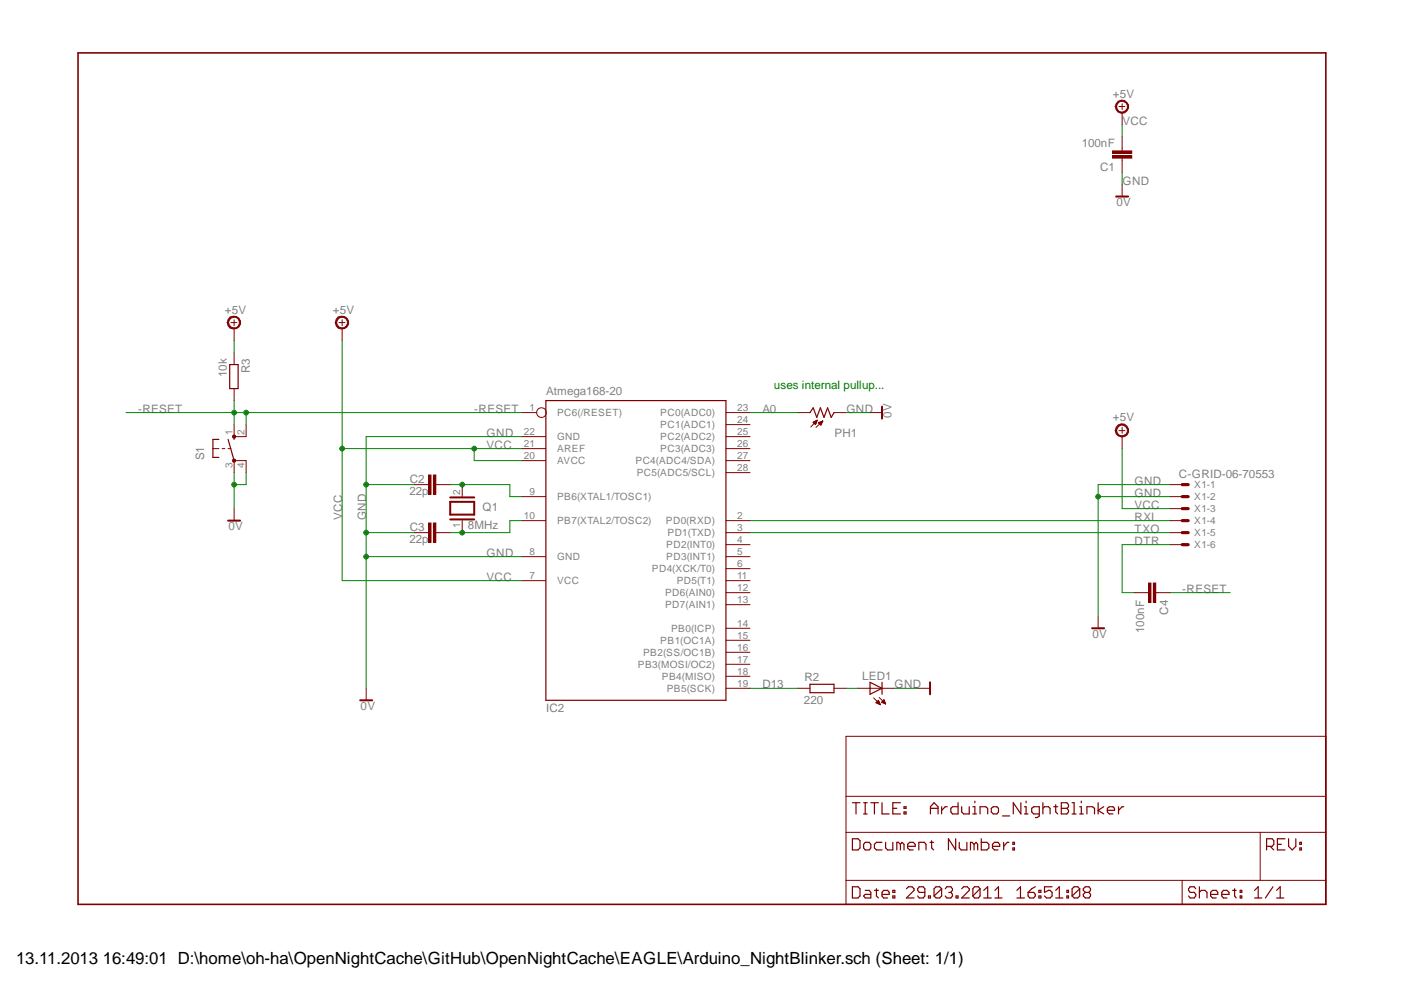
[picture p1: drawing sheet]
<svg xmlns="http://www.w3.org/2000/svg" width="297mm" height="210mm" viewBox="0 0 297 210" stroke-linecap="round" stroke-linejoin="round" font-family="sans-serif">
<path d="M16.5 11.2h264v180.2h-264z" fill="none" stroke="#800000" stroke-width=".34"/>
<path d="M237.4 31.4v.5M237.4 33.5v.5M179 155.8h101.5v35.6h-101.5zM179 176.1h101.5M179 168.5h101.5M266.6 176.1v10.2M179 186.3h101.5M250.1 186.3v5.1" fill="none" stroke="#800000" stroke-width=".21"/>
<g fill="none" stroke="#800000" stroke-width=".25">
<path d="M180.3 177.5h1.2l.4 .4v1.5l-.4 .4h-1.2zM180.3 169.9h1.6M181.1 169.9v2.3M182.7 169.9h.8M182.7 172.2h.8M183 178.2h.9l.3 .5v.7l-.3 .4h-.9l-.3-.4v-.7zM183 169.9v2.3M184.2 169.9h1.6M185 169.9v2.3M186.6 169.9v2.3h1.5M186.6 178.2h-1.2l-.4 .5v.7l.4 .4h1.2M187.4 178.2v1.2l.4 .4h1.1v-1.6"/>
<path d="M188.9 171h.8M190.5 169.9h-1.6v2.3h1.6M190.5 178.7l-.4-.5h-.4v1.6M190.5 178.7l.3-.5 .5 .5v1.1M190.5 178.7v1.1M191.3 171.8h.4v.4h-.4zM191.3 170.7h.4v.3h-.4zM192 179.1h1.6v-.4l-.4-.5h-.8l-.4 .5v.7l.4 .4h.8M194.4 179.8v-1.6h1.2l.3 .5v1.1M196.8 178.2h.7M196.8 172.2v-1.5l.8-.8 .9 .8v1.5M196.8 171h1.7"/>
<path d="M197.1 177.9v1.5l.4 .4M199.2 170.7v1.5M200.4 170.7h-.4l-.8 .8M202.2 177.5v2.3l-1.5-2.3v2.3M202.7 169.9v2.3h-1.2l-.3-.4v-.8l.3-.3h1.2M202.9 178.2v1.2l.5 .4h1.2v-1.6M203.5 170.7v1.1l.4 .4h1.2v-1.5M205.8 172.2h.8M205.8 170.7h.4v1.5M206.1 178.7l-.4-.5h-.4v1.6M206.1 178.7v1.1M206.1 178.7l.4-.5 .3 .5v1.1"/>
<path d="M206.2 169.5v.4M207.3 172.2v-1.5h1.2l.5 .3v1.2M207.6 177.5v2.3h1.2l.4-.4v-.7l-.4-.5h-1.2M209.7 171l.4-.3h.8l.3 .3v.8l-.3 .4h-.8l-.4-.4zM210 179.1h1.5v-.4l-.3-.5h-.8l-.4 .5v.7l.4 .4h.8M212.1 172.6h1.5M212.3 178.2v1.6M213.4 178.2h-.3l-.8 .9M214.3 179.4h.3v.4h-.3zM214.3 178.2h.3v.5h-.3zM216 169.9v2.3l-1.6-2.3v2.3M216.7 172.2h.8"/>
<path d="M216.7 170.7h.4v1.5M217.1 169.5v.4M219.9 172.2h-1.2l-.4-.4v-.8l.4-.3h1.2v1.9l-.4 .4h-.5M220.6 171l.4-.3h.8l.4 .3v1.2M220.6 169.9v2.3M222.9 170.7h.9M223.4 170.3v1.5l.4 .4M224.5 169.9h1.2l.4 .4v.4l-.4 .3 .4 .5v.3l-.4 .4h-1.2zM224.5 171h1.2M226.8 169.9h.4v2.3M226.8 172.2h.9M228.4 172.2h.8"/>
<path d="M228.4 170.7h.4v1.5M228.8 169.5v.4M230 172.2v-1.5h1.1l.5 .3v1.2M232.3 169.9v2.3M233.5 170.7l-1.2 .8 1.2 .7M234.3 171.5h1.5v-.5l-.3-.3h-.8l-.4 .3v.8l.4 .4h.8M236.6 170.7v1.5M237.7 170.7h-.3l-.8 .8M268 179.1h1.2l.3-.4v-.8l-.3-.4h-1.2v2.3M268.7 179.1l.8 .7M270.3 178.7h.8M271.9 177.5h-1.6v2.3h1.6"/>
<path d="M272.6 177.5v1.6l.8 .7 .8-.7v-1.6M275 179.4h.3v.4h-.3zM275 178.2h.3v.5h-.3zM180.3 187.6h1.2l.4 .5v1.5l-.4 .4h-1.2zM183 188.4h.9l.3 .4v1.2h-1.2l-.3-.4 .3-.4h1.2M185 188.4h.8M185.4 188.1v1.5l.4 .4M186.6 189.2h1.5v-.4l-.3-.4h-.9l-.3 .4v.8l.3 .4h.9M188.9 189.6h.4v.4h-.4zM188.9 188.4h.4v.4h-.4zM191.8 188.1l.4-.5h.8l.4 .5v.3l-1.6 1.6h1.6M195.7 188.8h-1.2l-.4-.4v-.3l.4-.5h.8l.4 .5v1.5l-.4 .4h-.8l-.4-.4"/>
<path d="M196.4 189.6h.4v.4h-.4zM199.2 188.1v1.5l-.4 .4h-.8l-.4-.4M199.2 188.1l-.4-.5h-.8l-.4 .5v1.5M199.2 188.1l-1.6 1.5M200 188.1l.3-.5h.9l.3 .5v.3l-.3 .4M200.7 188.8h.5M201.2 188.8l.3 .4v.4l-.3 .4h-.9l-.3-.4M202.3 189.6h.4v.4h-.4zM203.5 188.1l.4-.5h.7l.5 .5v.3l-1.6 1.6h1.6M207.3 188.1v1.5l-.3 .4h-.8l-.4-.4M207.3 188.1l-.3-.5h-.8l-.4 .5v1.5M207.3 188.1l-1.5 1.5"/>
<path d="M208.1 190h1.6M208.1 188.4l.9-.8v2.4M210.5 190h1.5M210.5 188.4l.7-.8v2.4M215.1 190h1.6M215.1 188.4l.8-.8v2.4M217.5 188.8h1.2l.3 .4v.4l-.3 .4h-.9l-.3-.4zM219 187.6l-.7 .5-.8 .7M219.8 189.6h.4v.4h-.4zM219.8 188.4h.4v.4h-.4zM222.6 187.6h-1.6v1.2l.8-.4h.4l.4 .4v.8l-.4 .4h-.8l-.4-.4M223.4 190h1.5"/>
<path d="M223.4 188.4l.7-.8v2.4M225.7 189.6h.4v.4h-.4zM225.7 188.4h.4v.4h-.4zM228.4 188.1v1.5l-.4 .4h-.8l-.4-.4M228.4 188.1l-.4-.5h-.8l-.4 .5v1.5M228.4 188.1l-1.6 1.5M229.6 188.8l-.4 .4v.4l.4 .4h.8l.3-.4v-.4l-.3-.4M229.6 188.8l-.4-.4v-.3l.4-.5h.8l.3 .5v.3l-.3 .4M229.6 188.8h.8M253 188.1l-.4-.5h-.8l-.3 .5v.3l.3 .4h.8l.4 .4v.4l-.4 .4h-.8l-.3-.4M253.7 188.8l.5-.4h.7l.5 .4v1.2M253.7 187.6v2.4"/>
<path d="M256.1 189.2h1.5v-.4l-.3-.4h-.8l-.4 .4v.8l.4 .4h.8M258.5 189.2h1.5v-.4l-.4-.4h-.8l-.3 .4v.8l.3 .4h.8M260.8 188.4h.7M261.2 188.1v1.5l.3 .4M262.4 189.6h.3v.4h-.3zM262.4 188.4h.3v.4h-.3zM265.4 190h1.6M265.4 188.4l.8-.8v2.4M269.3 187.6l-1.6 2.4M270.1 190h1.5M270.1 188.4l.7-.8v2.4"/>
</g>
<path d="M235.4 32.9h4v.6h-4z" fill-rule="evenodd" fill="#800000"/>
<path d="M235.4 32.9h4v.6h-4z" fill="none" stroke="#800000" stroke-width=".21"/>
<path d="M235.4 31.9h4v.5h-4z" fill-rule="evenodd" fill="#800000"/>
<g fill="none" stroke="#800000" stroke-width=".21">
<path d="M235.4 31.9h4v.5h-4zM236.7 22.5h1.3M237.4 21.9v1.3M237.4 28.9v2.5M237.4 34v2.5M237.4 39v2.6M168.8 87.3h2.6M172 89.4h.7M172 89.3h.7M172.1 89.5h.5M172.2 89.6h.4M172.2 89.3h.6"/>
<path d="M172.4 89.7h.2M172.4 89.2h.4M172.5 89.8h.1M172.6 89.1h.2M172.7 89h.2M172.9 88.9l-1.4 1.5M172.9 88.9l-.3 .9-.6-.5M172.9 88.9l-.9 .4M173.1 89.5h.8M173.2 89.6h.6M173.2 89.4h.7M173.4 89.7h.3"/>
<path d="M173.5 89.8h.2M173.5 89.3h.4M173.6 89.8h.1M173.7 89.9h.1M173.7 89.3h.3M173.8 89.2h.2M174 89.1h.1M174.1 89.1l-1.5 1.3M174.1 89.1l-.4 .8M174.1 89.1l-1 .3 .6 .5M176.4 87.3h2.6M97.8 102.5v2.6"/>
<path d="M97.8 110.2v2.5M168.8 145.6h2.6M176.4 145.6h2.6M181.5 145.6h7.6M184.8 147.7l1.5 1.4M185.3 148.7l1 .4M185.3 148.7l.5-.5 .5 .9M185.3 148.7h.8M185.4 148.6h.6M185.5 148.8h.6M185.6 148.5h.3M185.7 148.9h.4"/>
<path d="M185.7 148.4h.2M185.8 148.4h.1M185.8 148.3h.1M185.8 148.9h.4M186 147.6l1.4 1.3M186 149h.2M186.5 148.6h.7M186.5 148.6l.9 .3M186.6 148.5h.6M186.7 148.4h.4M186.8 148.7h.5M186.8 148.4h.3"/>
<path d="M186.8 148.3h.2M186.9 148.2h.1M186.9 148.8h.4M186.9 148.1h.1M187 148.1l-.5 .5M187 148.1l.4 .8M187.1 148.9h.2M187.3 148.9h.1"/>
</g>
<path d="M171.4 87.3l.6-1 .8 2 .8-2 .7 2 .8-2 .8 2 .5-1M171.4 144.8h5v1.8h-5zM184.1 144.4l2.5 1.2-2.5 1.3zM186.6 144.4v2.5" fill="none" stroke="#800000" stroke-width=".25"/>
<path d="M236.1 41.6h2.6M95.2 106.2h5.1v2.7h-5.1zM95.2 105.3h5.1M95.2 109.9h5.1" fill="none" stroke="#800000" stroke-width=".42"/>
<path d="M236.6 21.4a1.41 1.41 0 0 1 2.1 .6 1.41 1.41 0 0 1-1.1 2 1.41 1.41 0 0 1-1.6-1.5h.2a1.16 1.16 0 0 1 1.6-1.1 1.16 1.16 0 0 1 .5 1.9 1.16 1.16 0 0 1-1.9-.2l-.2-.6h-.2l.1-.6z" fill-rule="evenodd" fill="#800000"/>
<g fill="none" stroke="#800000" stroke-width=".21">
<path d="M236.6 21.4a1.41 1.41 0 0 1 2.1 .6 1.41 1.41 0 0 1-1.1 2 1.41 1.41 0 0 1-1.6-1.5h.2a1.16 1.16 0 0 1 1.6-1.1 1.16 1.16 0 0 1 .5 1.9 1.16 1.16 0 0 1-1.9-.2l-.2-.6h-.2l.1-.6zM237.4 23.8v2.5M110.4 92.4h5.1M110.4 94.9h5.1M110.4 97.5h5.1M110.4 87.3h3.1M153.6 92.4h5.1M153.6 94.9h5.1M153.6 97.5h5.1M153.6 89.8h5.1M153.6 87.3h5.1M184.1 87.3h2.5"/>
<path d="M90.2 102.5h.5M92.2 102.5h.5M110.4 110.2h5.1M110.4 105.1h5.1M110.4 117.8h5.1M153.6 110.2h5.1M153.6 117.8h5.1M153.6 115.2h5.1M153.6 112.7h5.1M153.6 100h5.1M110.4 122.9h5.1M153.6 122.9h5.1"/>
<path d="M153.6 138h5.1M153.6 135.5h5.1M153.6 132.9h5.1M153.6 127.9h5.1M153.6 125.4h5.1M153.6 120.3h5.1M77.5 145.6v2.6M153.6 145.6h5.1M153.6 143.1h5.1M153.6 140.6h5.1M194.2 145.6h2.6"/>
<circle cx="114.5" cy="87.3" r="1.02"/>
</g>
<path d="M186.6 86v2.6M76.2 148.2h2.5M196.8 144.4v2.5" fill="none" stroke="#800000" stroke-width=".42"/>
<path d="M115.5 84.8h38.1v63.4h-38.1z" fill="none" stroke="#800000" stroke-width=".25"/>
<path d="M91.7 100.5h.5v4.1h-.5z" fill-rule="evenodd" fill="#800000"/>
<path d="M91.7 100.5h.5v4.1h-.5z" fill="none" stroke="#800000" stroke-width=".21"/>
<path d="M90.7 100.5h.5v4.1h-.5z" fill-rule="evenodd" fill="#800000"/>
<path d="M87.6 102.5h2.6M90.2 112.7h.5M90.7 100.5h.5v4.1h-.5zM92.2 112.7h.5M92.7 102.5h2.5" fill="none" stroke="#800000" stroke-width=".21"/>
<path d="M91.7 110.7h.5v4h-.5z" fill-rule="evenodd" fill="#800000"/>
<path d="M91.7 110.7h.5v4h-.5z" fill="none" stroke="#800000" stroke-width=".21"/>
<path d="M90.7 110.7h.5v4h-.5z" fill-rule="evenodd" fill="#800000"/>
<path d="M71.7 68.3h1.3M72.4 67.7v1.2M87.6 112.7h2.6M90.7 110.7h.5v4h-.5zM92.7 112.7h2.5" fill="none" stroke="#800000" stroke-width=".21"/>
<path d="M71.5 67.1a1.42 1.42 0 0 1 2.2 .5 1.42 1.42 0 0 1-1 2 1.42 1.42 0 0 1-1.7-1.3h.2a1.15 1.15 0 0 1 1.4-1.2 1.15 1.15 0 0 1 .8 1.6 1.15 1.15 0 0 1-1.7 .5l-.5-.9h-.2l.1-.7z" fill-rule="evenodd" fill="#800000"/>
<path d="M49.5 74.6v2.5M71.5 67.1a1.42 1.42 0 0 1 2.2 .5 1.42 1.42 0 0 1-1 2 1.42 1.42 0 0 1-1.7-1.3h.2a1.15 1.15 0 0 1 1.4-1.2 1.15 1.15 0 0 1 .8 1.6 1.15 1.15 0 0 1-1.7 .5l-.5-.9h-.2l.1-.7zM72.4 69.5v2.6M45 94.9h1.3M47 94.9h.6M48.3 94.9h.6M49.5 82.2v2.6M49.5 92.4h2.6M49.5 97.5h2.6" fill="none" stroke="#800000" stroke-width=".21"/>
<path d="M48.6 77.1h1.8v5.1h-1.8zM46.3 93h-1.3v3.8h1.3M48.3 93l1.2 4.5M49.5 92.4v.6" fill="none" stroke="#800000" stroke-width=".25"/>
<circle cx="49.5" cy="97.5" r=".35" fill="#800000"/>
<circle cx="49.5" cy="97.5" r=".35" fill="none" stroke="#800000" stroke-width=".21"/>
<circle cx="49.5" cy="92.4" r=".35" fill="#800000"/>
<g fill="none" stroke="#800000" stroke-width=".21">
<path d="M48.9 68.3h1.2M49.5 67.7v1.2M49.5 89.8v2.6M49.5 97.5v2.5M52.1 89.8v2.6M52.1 97.5v2.5"/>
<circle cx="49.5" cy="92.4" r=".35"/>
</g>
<path d="M48.7 67.1a1.42 1.42 0 0 1 2.1 .5 1.42 1.42 0 0 1-1 2 1.42 1.42 0 0 1-1.7-1.3h.2a1.15 1.15 0 0 1 1.4-1.2 1.15 1.15 0 0 1 .9 1.6 1.15 1.15 0 0 1-1.7 .5l-.6-.9h-.2l.2-.7z" fill-rule="evenodd" fill="#800000"/>
<path d="M48.7 67.1a1.42 1.42 0 0 1 2.1 .5 1.42 1.42 0 0 1-1 2 1.42 1.42 0 0 1-1.7-1.3h.2a1.15 1.15 0 0 1 1.4-1.2 1.15 1.15 0 0 1 .9 1.6 1.15 1.15 0 0 1-1.7 .5l-.6-.9h-.2l.2-.7zM49.5 69.5v2.6M49.5 107.6v2.6M242.5 125.4h.5M244.5 125.4h.5" fill="none" stroke="#800000" stroke-width=".21"/>
<path d="M48.3 110.2h2.5" fill="none" stroke="#800000" stroke-width=".42"/>
<path d="M244 123.4h.5v4h-.5z" fill-rule="evenodd" fill="#800000"/>
<path d="M244 123.4h.5v4h-.5z" fill="none" stroke="#800000" stroke-width=".21"/>
<path d="M243 123.4h.5v4h-.5z" fill-rule="evenodd" fill="#800000"/>
<path d="M236.7 91.1h1.3M237.4 90.4v1.3M232.3 130.5v2.4M239.9 125.4h2.6M243 123.4h.5v4h-.5zM245 125.4h2.6" fill="none" stroke="#800000" stroke-width=".21"/>
<path d="M231.1 132.9h2.5" fill="none" stroke="#800000" stroke-width=".42"/>
<path d="M236.6 89.9a1.42 1.42 0 0 1 2.1 .6 1.42 1.42 0 0 1-1 2 1.42 1.42 0 0 1-1.7-1.4h.2a1.15 1.15 0 0 1 1.5-1.2 1.15 1.15 0 0 1 .6 1.8 1.15 1.15 0 0 1-1.9-.1l-.2-.5h-.2l.1-.7z" fill-rule="evenodd" fill="#800000"/>
<path d="M236.6 89.9a1.42 1.42 0 0 1 2.1 .6 1.42 1.42 0 0 1-1 2 1.42 1.42 0 0 1-1.7-1.4h.2a1.15 1.15 0 0 1 1.5-1.2 1.15 1.15 0 0 1 .6 1.8 1.15 1.15 0 0 1-1.9-.1l-.2-.5h-.2l.1-.7zM237.4 92.4v2.5M247.6 102.5h2.5M247.6 105.1h2.5M247.6 107.6h2.5M247.6 110.2h2.5M247.6 112.7h2.5M247.6 115.2h2.5" fill="none" stroke="#800000" stroke-width=".21"/>
<path d="M250.1 102.5h1.3M250.1 105.1h1.3M250.1 107.6h1.3M250.1 110.2h1.3M250.1 112.7h1.3M250.1 115.2h1.3" fill="none" stroke="#800000" stroke-width=".68"/>
<path d="M237.4 36.5v2.5M110.4 92.4h-32.9v53.2M179 87.3h5.1M77.5 117.8h32.9M77.5 112.7h10.1M77.5 102.5h10.1M189.1 145.6h5.1" fill="none" stroke="#008000" stroke-width=".21"/>
<circle cx="77.5" cy="117.8" r=".5" fill="#008000"/>
<circle cx="77.5" cy="117.8" r=".5" fill="none" stroke="#008000" stroke-width=".21"/>
<circle cx="77.5" cy="102.5" r=".5" fill="#008000"/>
<circle cx="77.5" cy="102.5" r=".5" fill="none" stroke="#008000" stroke-width=".21"/>
<circle cx="77.5" cy="112.7" r=".5" fill="#008000"/>
<g fill="none" stroke="#008000" stroke-width=".21">
<path d="M49.5 100v7.6M52.1 100v2.5h-2.6"/>
<circle cx="77.5" cy="112.7" r=".5"/>
</g>
<circle cx="49.5" cy="102.5" r=".5" fill="#008000"/>
<g fill="none" stroke="#008000" stroke-width=".21">
<path d="M232.3 105.1h15.3M247.6 102.5h-15.3v28"/>
<circle cx="49.5" cy="102.5" r=".5"/>
</g>
<circle cx="232.3" cy="105.1" r=".5" fill="#008000"/>
<g fill="none" stroke="#008000" stroke-width=".21">
<path d="M110.4 110.2h-2.5v2.5h-12.7"/>
<circle cx="232.3" cy="105.1" r=".5"/>
</g>
<circle cx="97.8" cy="112.7" r=".5" fill="#008000"/>
<g fill="none" stroke="#008000" stroke-width=".21">
<path d="M95.2 102.5h12.7v2.6h2.5"/>
<circle cx="97.8" cy="112.7" r=".5"/>
</g>
<circle cx="97.8" cy="102.5" r=".5" fill="#008000"/>
<g fill="none" stroke="#008000" stroke-width=".21">
<path d="M237.4 26.3v2.6M72.4 72.1v50.8h38M72.4 94.9h38M100.3 94.9v2.6h10.1M179 145.6h2.5"/>
<circle cx="97.8" cy="102.5" r=".5"/>
</g>
<circle cx="100.3" cy="94.9" r=".5" fill="#008000"/>
<circle cx="100.3" cy="94.9" r=".5" fill="none" stroke="#008000" stroke-width=".21"/>
<circle cx="72.4" cy="94.9" r=".5" fill="#008000"/>
<g fill="none" stroke="#008000" stroke-width=".21">
<path d="M49.5 72.1v2.5M26.7 87.3h83.7M49.5 84.8v5M52.1 87.3v2.5M158.7 87.3h10.1M237.4 94.9v12.7h10.2M158.7 145.6h10.1"/>
<circle cx="72.4" cy="94.9" r=".5"/>
</g>
<circle cx="49.5" cy="87.3" r=".5" fill="#008000"/>
<circle cx="49.5" cy="87.3" r=".5" fill="none" stroke="#008000" stroke-width=".21"/>
<circle cx="52.1" cy="87.3" r=".5" fill="#008000"/>
<g fill="none" stroke="#008000" stroke-width=".21">
<path d="M158.7 110.2h88.9M158.7 112.7h88.9M247.6 115.2h-10.2v10.2h2.5M247.6 125.4h12.7"/>
<circle cx="52.1" cy="87.3" r=".5"/>
</g>
<text font-size="3.6" x="3.4" y="203.9">13.11.2013 16:49:01 D:\home\oh-ha\OpenNightCache\GitHub\OpenNightCache\EAGLE\Arduino_NightBlinker.sch (Sheet: 1/1)</text>
<g font-size="2.5" fill="#808080">
<text x="235.5" y="20.7">+5V</text>
<text x="237.5" y="26.3">VCC</text>
<text x="228.9" y="31.1">100nF</text>
<text x="232.7" y="36.2">C1</text>
<text x="237.5" y="39">GND</text>
<text x="236.2" y="43.6">0V</text>
<text x="47.6" y="66.4">+5V</text>
<text x="70.4" y="66.4">+5V</text>
<text x="48" y="79.8" transform="rotate(-90 48 79.8)">10k</text>
<text x="52.8" y="79" transform="rotate(-90 52.8 79)">R3</text>
<text x="115.6" y="83.5">Atmega168-20</text>
<text x="29.2" y="87.3">-RESET</text>
<text x="100.3" y="87.3">-RESET</text>
<text x="161.3" y="87.3">A0</text>
<text x="179.1" y="87.3">GND</text>
<text x="188.6" y="88.4" transform="rotate(-90 188.6 88.4)">0V</text>
<text x="235.5" y="89.2">+5V</text>
<text x="103" y="92.4">GND</text>
<text x="103" y="94.9">VCC</text>
<text x="176.5" y="92.4">PH1</text>
<text x="43.2" y="97.4" transform="rotate(-90 43.2 97.4)">S1</text>
<text x="249.4" y="101.1">C-GRID-06-70553</text>
<text x="86.6" y="104.7">22p</text>
<text x="86.7" y="102.1">C2</text>
<text x="240" y="102.5">GND</text>
<text x="240" y="105.1">GND</text>
<text x="240" y="107.6">VCC</text>
<text x="48.3" y="112.2">0V</text>
<text x="72.4" y="110.1" transform="rotate(-90 72.4 110.1)">VCC</text>
<text x="77.5" y="110.1" transform="rotate(-90 77.5 110.1)">GND</text>
<text x="86.7" y="112.3">C3</text>
<text x="99" y="111.9">8MHz</text>
<text x="102.1" y="108.1">Q1</text>
<text x="240" y="110.2">RXI</text>
<text x="240" y="112.7">TXO</text>
<text x="86.6" y="114.8">22p</text>
<text x="103" y="117.8">GND</text>
<text x="240" y="115.2">DTR</text>
<text x="103" y="122.9">VCC</text>
<text x="250.1" y="125.4">-RESET</text>
<text x="247.1" y="130.1" transform="rotate(-90 247.1 130.1)">C4</text>
<text x="231.1" y="135.1">0V</text>
<text x="242.1" y="134" transform="rotate(-90 242.1 134)">100nF</text>
<text x="182.4" y="143.9">LED1</text>
<text x="161.3" y="145.6">D13</text>
<text x="170.1" y="148.9">220</text>
<text x="170.2" y="144.2">R2</text>
<text x="189.2" y="145.6">GND</text>
<text x="76.3" y="150.2">0V</text>
<text x="115.6" y="150.7">IC2</text>
</g>
<text font-size="2.5" fill="#008000" x="163.7" y="82.2">uses internal pullup...</text>
<g font-size="2.1" fill="#808080">
<text x="112" y="87">1</text>
<text x="117.9" y="88.1">PC6(/RESET)</text>
<text x="139.7" y="88.1">PC0(ADC0)</text>
<text x="156" y="89.5">24</text>
<text x="156" y="87">23</text>
<text x="49.2" y="92" transform="rotate(-90 49.2 92)">1</text>
<text x="51.7" y="92" transform="rotate(-90 51.7 92)">2</text>
<text x="110.8" y="92">22</text>
<text x="110.8" y="94.6">21</text>
<text x="117.9" y="93.1">GND</text>
<text x="117.9" y="95.7">AREF</text>
<text x="139.7" y="95.7">PC3(ADC3)</text>
<text x="139.7" y="93.1">PC2(ADC2)</text>
<text x="139.7" y="90.6">PC1(ADC1)</text>
<text x="156" y="94.6">26</text>
<text x="156" y="92">25</text>
<text x="49.2" y="99" transform="rotate(-90 49.2 99)">3</text>
<text x="51.7" y="99" transform="rotate(-90 51.7 99)">4</text>
<text x="110.8" y="97.1">20</text>
<text x="117.9" y="98.2">AVCC</text>
<text x="134.5" y="98.2">PC4(ADC4/SDA)</text>
<text x="134.7" y="100.8">PC5(ADC5/SCL)</text>
<text x="156" y="99.7">28</text>
<text x="156" y="97.1">27</text>
<text x="97.4" y="104.7" transform="rotate(-90 97.4 104.7)">2</text>
<text x="112" y="104.7">9</text>
<text x="117.9" y="105.8">PB6(XTAL1/TOSC1)</text>
<text x="252.6" y="103.3">X1-1</text>
<text x="252.6" y="105.8">X1-2</text>
<text x="97.4" y="111.7" transform="rotate(-90 97.4 111.7)">1</text>
<text x="110.8" y="109.8">10</text>
<text x="117.9" y="110.9">PB7(XTAL2/TOSC2)</text>
<text x="140.9" y="110.9">PD0(RXD)</text>
<text x="141.2" y="113.5">PD1(TXD)</text>
<text x="156" y="112.4">3</text>
<text x="156" y="109.8">2</text>
<text x="252.6" y="108.4">X1-3</text>
<text x="252.6" y="110.9">X1-4</text>
<text x="252.6" y="113.5">X1-5</text>
<text x="112" y="117.4">8</text>
<text x="117.9" y="118.5">GND</text>
<text x="141" y="118.5">PD3(INT1)</text>
<text x="141" y="116">PD2(INT0)</text>
<text x="156" y="119.9">6</text>
<text x="156" y="117.4">5</text>
<text x="156" y="114.8">4</text>
<text x="252.6" y="116">X1-6</text>
<text x="112" y="122.4">7</text>
<text x="117.9" y="123.6">VCC</text>
<text x="137.9" y="121.1">PD4(XCK/T0)</text>
<text x="143.2" y="123.6">PD5(T1)</text>
<text x="156" y="125">12</text>
<text x="156" y="122.4">11</text>
<text x="140.7" y="128.7">PD7(AIN1)</text>
<text x="140.7" y="126.2">PD6(AIN0)</text>
<text x="156" y="127.5">13</text>
<text x="139.7" y="136.3">PB1(OC1A)</text>
<text x="142" y="133.8">PB0(ICP)</text>
<text x="156" y="137.7">16</text>
<text x="156" y="135.1">15</text>
<text x="156" y="132.6">14</text>
<text x="135" y="141.3">PB3(MOSI/OC2)</text>
<text x="136.1" y="138.8">PB2(SS/OC1B)</text>
<text x="140" y="143.9">PB4(MISO)</text>
<text x="156" y="142.8">18</text>
<text x="156" y="140.2">17</text>
<text x="141.1" y="146.4">PB5(SCK)</text>
<text x="156" y="145.3">19</text>
</g>
</svg>
